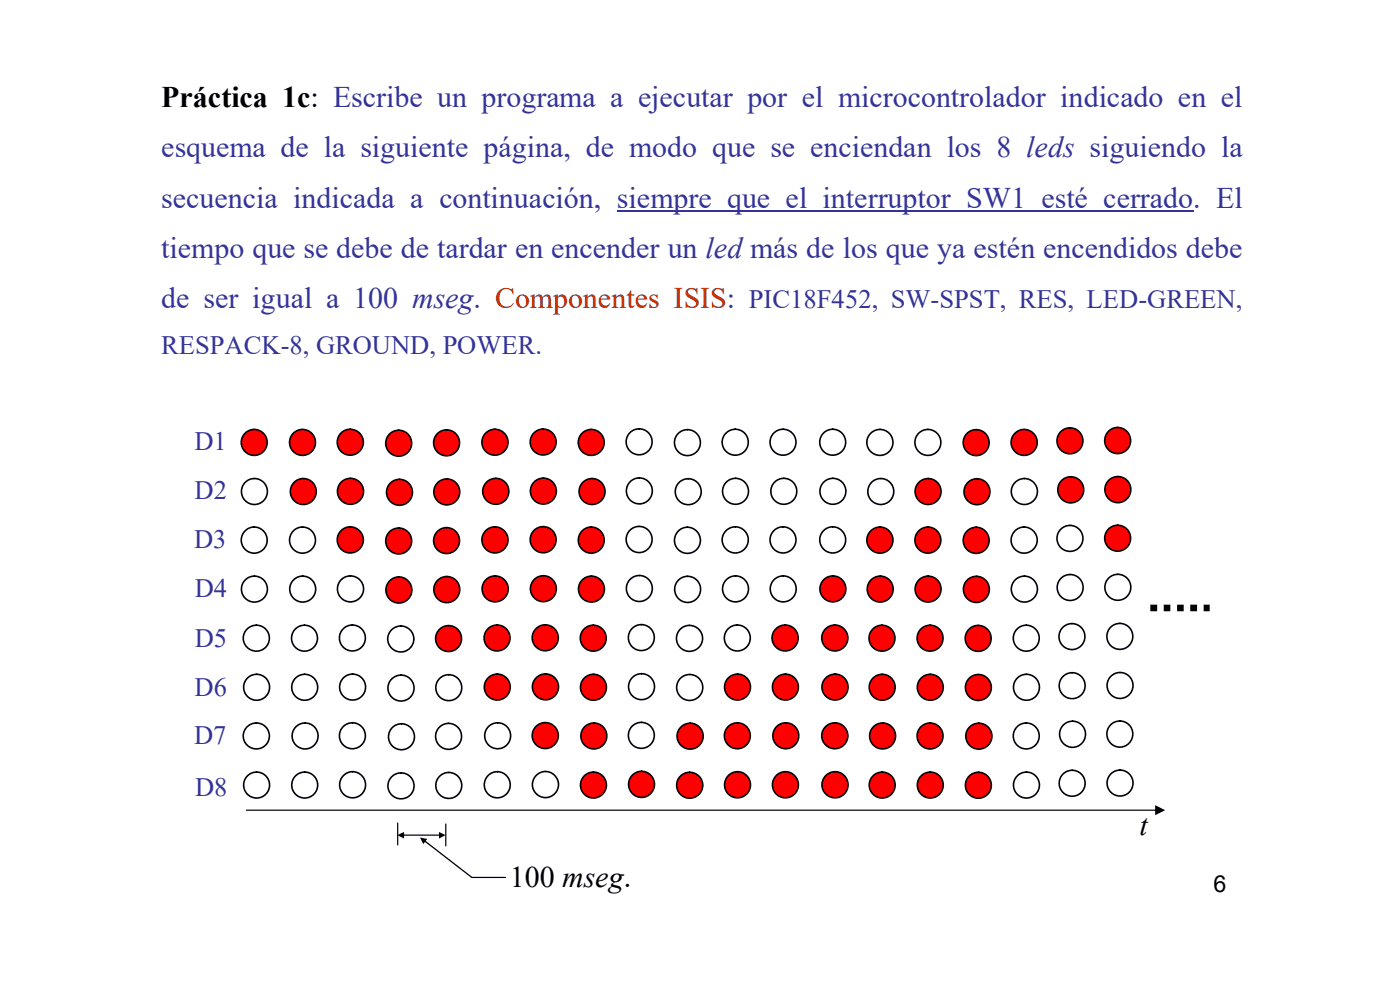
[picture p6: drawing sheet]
<svg xmlns="http://www.w3.org/2000/svg" width="297mm" height="210mm" viewBox="0 0 297 210" stroke-linecap="round" stroke-linejoin="round" font-family="sans-serif">
<path d="M130.9 44.8h122.2" fill="none" stroke="#339" stroke-width=".25"/>
<circle cx="53.9" cy="93.9" r="2.75" fill="#f00"/>
<circle cx="53.9" cy="93.9" r="2.75" fill="none" stroke="#000" stroke-width=".34"/>
<circle cx="74.3" cy="93.8" r="2.76" fill="#f00"/>
<circle cx="74.3" cy="93.8" r="2.76" fill="none" stroke="#000" stroke-width=".34"/>
<circle cx="94.7" cy="93.9" r="2.75" fill="#f00"/>
<circle cx="94.7" cy="93.9" r="2.75" fill="none" stroke="#000" stroke-width=".34"/>
<circle cx="115.2" cy="93.8" r="2.75" fill="#f00"/>
<g fill="none" stroke="#000" stroke-width=".34">
<circle cx="115.2" cy="93.8" r="2.75"/>
<circle cx="135.6" cy="93.7" r="2.75"/>
<circle cx="156" cy="93.8" r="2.76"/>
<circle cx="176.7" cy="93.8" r="2.75"/>
<circle cx="54" cy="104.3" r="2.75"/>
</g>
<circle cx="74.3" cy="104.2" r="2.76" fill="#f00"/>
<circle cx="74.3" cy="104.2" r="2.76" fill="none" stroke="#000" stroke-width=".34"/>
<circle cx="94.8" cy="104.4" r="2.75" fill="#f00"/>
<circle cx="94.8" cy="104.4" r="2.75" fill="none" stroke="#000" stroke-width=".34"/>
<circle cx="115.3" cy="104.2" r="2.75" fill="#f00"/>
<g fill="none" stroke="#000" stroke-width=".34">
<circle cx="53.9" cy="114.6" r="2.76"/>
<circle cx="115.3" cy="104.2" r="2.75"/>
<circle cx="135.6" cy="104.1" r="2.75"/>
<circle cx="156" cy="104.2" r="2.75"/>
<circle cx="176.7" cy="104.2" r="2.75"/>
</g>
<circle cx="74.3" cy="114.5" r="2.76" fill="#f00"/>
<circle cx="74.3" cy="114.5" r="2.76" fill="none" stroke="#000" stroke-width=".34"/>
<circle cx="94.7" cy="114.7" r="2.75" fill="#f00"/>
<circle cx="94.7" cy="114.7" r="2.75" fill="none" stroke="#000" stroke-width=".34"/>
<circle cx="115.2" cy="114.5" r="2.76" fill="#f00"/>
<g fill="none" stroke="#000" stroke-width=".34">
<circle cx="115.2" cy="114.5" r="2.76"/>
<circle cx="135.6" cy="114.4" r="2.76"/>
<circle cx="156" cy="114.5" r="2.77"/>
<circle cx="176.7" cy="114.5" r="2.76"/>
<circle cx="54" cy="125" r="2.75"/>
<circle cx="74.3" cy="124.9" r="2.76"/>
</g>
<circle cx="94.8" cy="125.1" r="2.76" fill="#f00"/>
<circle cx="94.8" cy="125.1" r="2.76" fill="none" stroke="#000" stroke-width=".34"/>
<circle cx="115.3" cy="124.9" r="2.75" fill="#f00"/>
<g fill="none" stroke="#000" stroke-width=".34">
<circle cx="115.3" cy="124.9" r="2.75"/>
<circle cx="135.6" cy="124.8" r="2.75"/>
<circle cx="156" cy="124.9" r="2.75"/>
</g>
<circle cx="176.7" cy="124.9" r="2.75" fill="#f00"/>
<g fill="none" stroke="#000" stroke-width=".34">
<circle cx="54.4" cy="135.4" r="2.76"/>
<circle cx="74.8" cy="135.3" r="2.75"/>
<circle cx="176.7" cy="124.9" r="2.75"/>
</g>
<circle cx="95.2" cy="135.5" r="2.75" fill="#f00"/>
<circle cx="95.2" cy="135.5" r="2.75" fill="none" stroke="#000" stroke-width=".34"/>
<circle cx="115.7" cy="135.3" r="2.76" fill="#f00"/>
<g fill="none" stroke="#000" stroke-width=".34">
<circle cx="115.7" cy="135.3" r="2.76"/>
<circle cx="136.1" cy="135.3" r="2.75"/>
<circle cx="156.4" cy="135.3" r="2.75"/>
</g>
<circle cx="177.1" cy="135.3" r="2.76" fill="#f00"/>
<g fill="none" stroke="#000" stroke-width=".34">
<circle cx="177.1" cy="135.3" r="2.76"/>
<circle cx="54.4" cy="145.8" r="2.75"/>
<circle cx="74.8" cy="145.8" r="2.75"/>
<circle cx="95.2" cy="145.9" r="2.75"/>
</g>
<circle cx="115.7" cy="145.7" r="2.76" fill="#f00"/>
<g fill="none" stroke="#000" stroke-width=".34">
<circle cx="115.7" cy="145.7" r="2.76"/>
<circle cx="136.1" cy="145.7" r="2.75"/>
</g>
<circle cx="156.5" cy="145.8" r="2.75" fill="#f00"/>
<circle cx="156.5" cy="145.8" r="2.75" fill="none" stroke="#000" stroke-width=".34"/>
<circle cx="177.1" cy="145.8" r="2.76" fill="#f00"/>
<g fill="none" stroke="#000" stroke-width=".34">
<circle cx="54.4" cy="156.1" r="2.76"/>
<circle cx="74.8" cy="156.1" r="2.75"/>
<circle cx="95.2" cy="156.2" r="2.75"/>
<circle cx="177.1" cy="145.8" r="2.76"/>
</g>
<circle cx="115.7" cy="156" r="2.76" fill="#f00"/>
<g fill="none" stroke="#000" stroke-width=".34">
<circle cx="115.7" cy="156" r="2.76"/>
<circle cx="136.1" cy="156" r="2.75"/>
</g>
<circle cx="156.4" cy="156.1" r="2.75" fill="#f00"/>
<circle cx="156.4" cy="156.1" r="2.75" fill="none" stroke="#000" stroke-width=".34"/>
<circle cx="177.1" cy="156.1" r="2.76" fill="#f00"/>
<g fill="none" stroke="#000" stroke-width=".34">
<circle cx="177.1" cy="156.1" r="2.76"/>
<circle cx="54.4" cy="166.5" r="2.75"/>
<circle cx="74.8" cy="166.5" r="2.77"/>
<circle cx="95.2" cy="166.6" r="2.75"/>
<circle cx="115.7" cy="166.4" r="2.77"/>
</g>
<circle cx="136.1" cy="166.4" r="2.76" fill="#f00"/>
<circle cx="136.1" cy="166.4" r="2.76" fill="none" stroke="#000" stroke-width=".34"/>
<circle cx="156.5" cy="166.5" r="2.77" fill="#f00"/>
<circle cx="156.5" cy="166.5" r="2.77" fill="none" stroke="#000" stroke-width=".34"/>
<circle cx="177.1" cy="166.5" r="2.78" fill="#f00"/>
<g fill="none" stroke="#000" stroke-width=".34">
<circle cx="196.8" cy="93.9" r="2.75"/>
<circle cx="177.1" cy="166.5" r="2.78"/>
</g>
<path d="M52.2 171.8l193.2-.1 .2 .2-.2 .1h-193.1zM245.1 170.8l2.1 1.1-2.1 1z" fill="#000"/>
<circle cx="217.3" cy="93.9" r="2.76" fill="#f00"/>
<circle cx="217.3" cy="93.9" r="2.76" fill="none" stroke="#000" stroke-width=".34"/>
<circle cx="196.9" cy="104.3" r="2.75" fill="#f00"/>
<g fill="none" stroke="#000" stroke-width=".34">
<circle cx="196.9" cy="104.3" r="2.75"/>
<circle cx="217.3" cy="104.3" r="2.76"/>
</g>
<circle cx="196.9" cy="114.6" r="2.76" fill="#f00"/>
<g fill="none" stroke="#000" stroke-width=".34">
<circle cx="196.9" cy="114.6" r="2.76"/>
<circle cx="217.3" cy="114.6" r="2.77"/>
</g>
<circle cx="196.9" cy="125" r="2.75" fill="#f00"/>
<g fill="none" stroke="#000" stroke-width=".34">
<circle cx="196.9" cy="125" r="2.75"/>
<circle cx="217.3" cy="125" r="2.76"/>
</g>
<circle cx="197.3" cy="135.4" r="2.75" fill="#f00"/>
<g fill="none" stroke="#000" stroke-width=".34">
<circle cx="197.3" cy="135.4" r="2.75"/>
<circle cx="217.7" cy="135.4" r="2.75"/>
</g>
<circle cx="197.4" cy="145.8" r="2.75" fill="#f00"/>
<g fill="none" stroke="#000" stroke-width=".34">
<circle cx="197.4" cy="145.8" r="2.75"/>
<circle cx="217.8" cy="145.8" r="2.75"/>
</g>
<circle cx="197.3" cy="156.1" r="2.75" fill="#f00"/>
<g fill="none" stroke="#000" stroke-width=".34">
<circle cx="197.3" cy="156.1" r="2.75"/>
<circle cx="217.7" cy="156.1" r="2.75"/>
</g>
<circle cx="197.4" cy="166.5" r="2.75" fill="#f00"/>
<g fill="none" stroke="#000" stroke-width=".34">
<circle cx="197.4" cy="166.5" r="2.75"/>
<circle cx="217.8" cy="166.5" r="2.75"/>
</g>
<path d="M244.1 128.3h1.4v1.4h-1.4zM246.9 128.3h1.4v1.4h-1.4zM249.7 128.3h1.4v1.4h-1.4zM252.5 128.3h1.5v1.4h-1.5zM255.4 128.3h1.2v1.4h-1.2z" fill="#000"/>
<circle cx="64.2" cy="93.9" r="2.75" fill="#f00"/>
<circle cx="64.2" cy="93.9" r="2.75" fill="none" stroke="#000" stroke-width=".34"/>
<circle cx="64.3" cy="104.3" r="2.75" fill="#f00"/>
<g fill="none" stroke="#000" stroke-width=".34">
<circle cx="64.2" cy="114.6" r="2.76"/>
<circle cx="64.3" cy="104.3" r="2.75"/>
<circle cx="64.2" cy="125" r="2.75"/>
<circle cx="64.6" cy="135.4" r="2.75"/>
<circle cx="64.6" cy="145.8" r="2.75"/>
<circle cx="64.7" cy="156.1" r="2.75"/>
<circle cx="64.6" cy="166.5" r="2.75"/>
</g>
<circle cx="84.6" cy="94" r="2.75" fill="#f00"/>
<circle cx="84.6" cy="94" r="2.75" fill="none" stroke="#000" stroke-width=".34"/>
<circle cx="84.8" cy="104.4" r="2.75" fill="#f00"/>
<circle cx="84.8" cy="104.4" r="2.75" fill="none" stroke="#000" stroke-width=".34"/>
<circle cx="84.6" cy="114.8" r="2.75" fill="#f00"/>
<circle cx="84.6" cy="114.8" r="2.75" fill="none" stroke="#000" stroke-width=".34"/>
<circle cx="84.6" cy="125.1" r="2.76" fill="#f00"/>
<g fill="none" stroke="#000" stroke-width=".34">
<circle cx="84.6" cy="125.1" r="2.76"/>
<circle cx="85" cy="135.6" r="2.76"/>
<circle cx="85.1" cy="146" r="2.76"/>
<circle cx="85.2" cy="156.3" r="2.75"/>
<circle cx="85.1" cy="166.7" r="2.76"/>
</g>
<circle cx="105" cy="93.8" r="2.76" fill="#f00"/>
<circle cx="105" cy="93.8" r="2.76" fill="none" stroke="#000" stroke-width=".34"/>
<circle cx="105.2" cy="104.2" r="2.76" fill="#f00"/>
<circle cx="105.2" cy="104.2" r="2.76" fill="none" stroke="#000" stroke-width=".34"/>
<circle cx="105" cy="114.5" r="2.76" fill="#f00"/>
<circle cx="105" cy="114.5" r="2.76" fill="none" stroke="#000" stroke-width=".34"/>
<circle cx="105" cy="124.9" r="2.76" fill="#f00"/>
<circle cx="105" cy="124.9" r="2.76" fill="none" stroke="#000" stroke-width=".34"/>
<circle cx="105.5" cy="135.3" r="2.75" fill="#f00"/>
<circle cx="105.5" cy="135.3" r="2.75" fill="none" stroke="#000" stroke-width=".34"/>
<circle cx="105.5" cy="145.8" r="2.75" fill="#f00"/>
<g fill="none" stroke="#000" stroke-width=".34">
<circle cx="105.5" cy="145.8" r="2.75"/>
<circle cx="105.6" cy="156.1" r="2.75"/>
<circle cx="105.5" cy="166.5" r="2.77"/>
</g>
<circle cx="125.4" cy="93.9" r="2.75" fill="#f00"/>
<circle cx="125.4" cy="93.9" r="2.75" fill="none" stroke="#000" stroke-width=".34"/>
<circle cx="125.6" cy="104.3" r="2.75" fill="#f00"/>
<circle cx="125.6" cy="104.3" r="2.75" fill="none" stroke="#000" stroke-width=".34"/>
<circle cx="125.4" cy="114.6" r="2.76" fill="#f00"/>
<circle cx="125.4" cy="114.6" r="2.76" fill="none" stroke="#000" stroke-width=".34"/>
<circle cx="125.5" cy="125" r="2.75" fill="#f00"/>
<circle cx="125.5" cy="125" r="2.75" fill="none" stroke="#000" stroke-width=".34"/>
<circle cx="125.9" cy="135.4" r="2.75" fill="#f00"/>
<circle cx="125.9" cy="135.4" r="2.75" fill="none" stroke="#000" stroke-width=".34"/>
<circle cx="125.9" cy="145.8" r="2.75" fill="#f00"/>
<circle cx="125.9" cy="145.8" r="2.75" fill="none" stroke="#000" stroke-width=".34"/>
<circle cx="126" cy="156.1" r="2.75" fill="#f00"/>
<circle cx="126" cy="156.1" r="2.75" fill="none" stroke="#000" stroke-width=".34"/>
<circle cx="125.9" cy="166.5" r="2.75" fill="#f00"/>
<g fill="none" stroke="#000" stroke-width=".34">
<circle cx="145.8" cy="93.9" r="2.75"/>
<circle cx="145.8" cy="114.6" r="2.77"/>
<circle cx="146" cy="104.3" r="2.75"/>
<circle cx="145.9" cy="125" r="2.76"/>
<circle cx="146.3" cy="135.4" r="2.76"/>
<circle cx="146.3" cy="145.8" r="2.76"/>
<circle cx="125.9" cy="166.5" r="2.75"/>
</g>
<circle cx="146.4" cy="156.2" r="2.76" fill="#f00"/>
<circle cx="146.4" cy="156.2" r="2.76" fill="none" stroke="#000" stroke-width=".34"/>
<circle cx="146.3" cy="166.6" r="2.76" fill="#f00"/>
<g fill="none" stroke="#000" stroke-width=".34">
<circle cx="166.1" cy="93.8" r="2.75"/>
<circle cx="166.1" cy="114.5" r="2.76"/>
<circle cx="166.3" cy="104.2" r="2.75"/>
<circle cx="166.2" cy="124.9" r="2.75"/>
<circle cx="146.3" cy="166.6" r="2.76"/>
</g>
<circle cx="166.6" cy="135.4" r="2.76" fill="#f00"/>
<circle cx="166.6" cy="135.4" r="2.76" fill="none" stroke="#000" stroke-width=".34"/>
<circle cx="166.6" cy="145.8" r="2.75" fill="#f00"/>
<circle cx="166.6" cy="145.8" r="2.75" fill="none" stroke="#000" stroke-width=".34"/>
<circle cx="166.7" cy="156.1" r="2.75" fill="#f00"/>
<circle cx="166.7" cy="156.1" r="2.75" fill="none" stroke="#000" stroke-width=".34"/>
<circle cx="166.6" cy="166.5" r="2.77" fill="#f00"/>
<g fill="none" stroke="#000" stroke-width=".34">
<circle cx="186.7" cy="93.9" r="2.76"/>
<circle cx="186.9" cy="104.3" r="2.75"/>
<circle cx="166.6" cy="166.5" r="2.77"/>
</g>
<circle cx="186.7" cy="114.6" r="2.77" fill="#f00"/>
<circle cx="186.7" cy="114.6" r="2.77" fill="none" stroke="#000" stroke-width=".34"/>
<circle cx="186.7" cy="125" r="2.75" fill="#f00"/>
<circle cx="186.7" cy="125" r="2.75" fill="none" stroke="#000" stroke-width=".34"/>
<circle cx="187.1" cy="135.4" r="2.75" fill="#f00"/>
<circle cx="187.1" cy="135.4" r="2.75" fill="none" stroke="#000" stroke-width=".34"/>
<circle cx="187.2" cy="145.8" r="2.75" fill="#f00"/>
<circle cx="187.2" cy="145.8" r="2.75" fill="none" stroke="#000" stroke-width=".34"/>
<circle cx="187.2" cy="156.1" r="2.75" fill="#f00"/>
<circle cx="187.2" cy="156.1" r="2.75" fill="none" stroke="#000" stroke-width=".34"/>
<circle cx="187.2" cy="166.5" r="2.75" fill="#f00"/>
<circle cx="187.2" cy="166.5" r="2.75" fill="none" stroke="#000" stroke-width=".34"/>
<circle cx="207.1" cy="93.9" r="2.75" fill="#f00"/>
<circle cx="207.1" cy="93.9" r="2.75" fill="none" stroke="#000" stroke-width=".34"/>
<circle cx="207.3" cy="104.3" r="2.75" fill="#f00"/>
<circle cx="207.3" cy="104.3" r="2.75" fill="none" stroke="#000" stroke-width=".34"/>
<circle cx="207.1" cy="114.6" r="2.77" fill="#f00"/>
<circle cx="207.1" cy="114.6" r="2.77" fill="none" stroke="#000" stroke-width=".34"/>
<circle cx="207.1" cy="125" r="2.76" fill="#f00"/>
<circle cx="207.1" cy="125" r="2.76" fill="none" stroke="#000" stroke-width=".34"/>
<circle cx="207.5" cy="135.4" r="2.75" fill="#f00"/>
<circle cx="207.5" cy="135.4" r="2.75" fill="none" stroke="#000" stroke-width=".34"/>
<circle cx="207.6" cy="145.8" r="2.75" fill="#f00"/>
<circle cx="207.6" cy="145.8" r="2.75" fill="none" stroke="#000" stroke-width=".34"/>
<circle cx="207.7" cy="156.2" r="2.76" fill="#f00"/>
<circle cx="207.7" cy="156.2" r="2.76" fill="none" stroke="#000" stroke-width=".34"/>
<circle cx="207.6" cy="166.6" r="2.75" fill="#f00"/>
<circle cx="207.6" cy="166.6" r="2.75" fill="none" stroke="#000" stroke-width=".34"/>
<circle cx="237.1" cy="93.4" r="2.77" fill="#f00"/>
<circle cx="237.1" cy="93.4" r="2.77" fill="none" stroke="#000" stroke-width=".34"/>
<circle cx="237.2" cy="103.8" r="2.76" fill="#f00"/>
<circle cx="237.2" cy="103.8" r="2.76" fill="none" stroke="#000" stroke-width=".34"/>
<circle cx="237.1" cy="114.2" r="2.75" fill="#f00"/>
<g fill="none" stroke="#000" stroke-width=".34">
<circle cx="237.1" cy="114.2" r="2.75"/>
<circle cx="237.2" cy="124.6" r="2.75"/>
<circle cx="237.6" cy="135" r="2.75"/>
<circle cx="237.6" cy="155.7" r="2.76"/>
<circle cx="237.6" cy="145.4" r="2.75"/>
<circle cx="237.6" cy="166.1" r="2.75"/>
</g>
<circle cx="227" cy="93.5" r="2.75" fill="#f00"/>
<circle cx="227" cy="93.5" r="2.75" fill="none" stroke="#000" stroke-width=".34"/>
<circle cx="227.2" cy="103.9" r="2.76" fill="#f00"/>
<g fill="none" stroke="#000" stroke-width=".34">
<circle cx="227" cy="114.2" r="2.75"/>
<circle cx="227.2" cy="103.9" r="2.76"/>
<circle cx="227" cy="124.6" r="2.75"/>
<circle cx="227.4" cy="135" r="2.75"/>
<circle cx="227.5" cy="145.5" r="2.75"/>
<circle cx="227.5" cy="155.8" r="2.76"/>
<circle cx="227.5" cy="166.2" r="2.75"/>
</g>
<path d="M84.4 174.6v4.6M94.6 174.8v4.7" fill="none" stroke="#000" stroke-width=".25"/>
<g fill="#000">
<path d="M85.3 177.1l8.2-.1 .1 .2-.1 .1h-8.2zM84.3 177.2l1.4-.7v1.4zM93.1 176.5l1.4 .7-1.4 .7z"/>
<path d="M89.8 178.2h.2l10.1 7.8h7.2l.1 .1-.2 .2h-7.1l-10.2-7.9zM89.1 177.7l1.5 .3-.8 1.1z"/>
</g>
<g font-size="6.3">
<text x="34.2" y="22.7">Práctica 1c: Escribe un programa a ejecutar por el microcontrolador indicado en el</text>
<text x="241.8" y="177">t</text>
<text x="108.2" y="188.2">100 mseg.</text>
</g>
<g font-size="6.3" fill="#339">
<text x="34.2" y="33.4">esquema de la siguiente página, de modo que se enciendan los 8 leds siguiendo la</text>
<text x="34.2" y="44">secuencia indicada a continuación, siempre que el interruptor SW1 esté cerrado. El</text>
<text x="34.2" y="54.7">tiempo que se debe de tardar en encender un led más de los que ya estén encendidos debe</text>
<text x="34.2" y="65.4">de ser igual a 100 mseg. Componentes ISIS:</text>
</g>
<g font-size="5.6" fill="#339">
<text x="158.9" y="65.4">PIC18F452, SW-SPST, RES, LED-GREEN,</text>
<text x="34.2" y="75.1">RESPACK-8, GROUND, POWER.</text>
<text x="41.2" y="95.4">D1</text>
<text x="41.3" y="105.8">D2</text>
<text x="41.2" y="116.2">D3</text>
<text x="41.3" y="126.6">D4</text>
<text x="41.3" y="137.2">D5</text>
<text x="41.3" y="147.6">D6</text>
<text x="41.2" y="157.7">D7</text>
<text x="41.4" y="168.9">D8</text>
</g>
<text font-size="5" x="257.4" y="189.3">6</text>
</svg>
